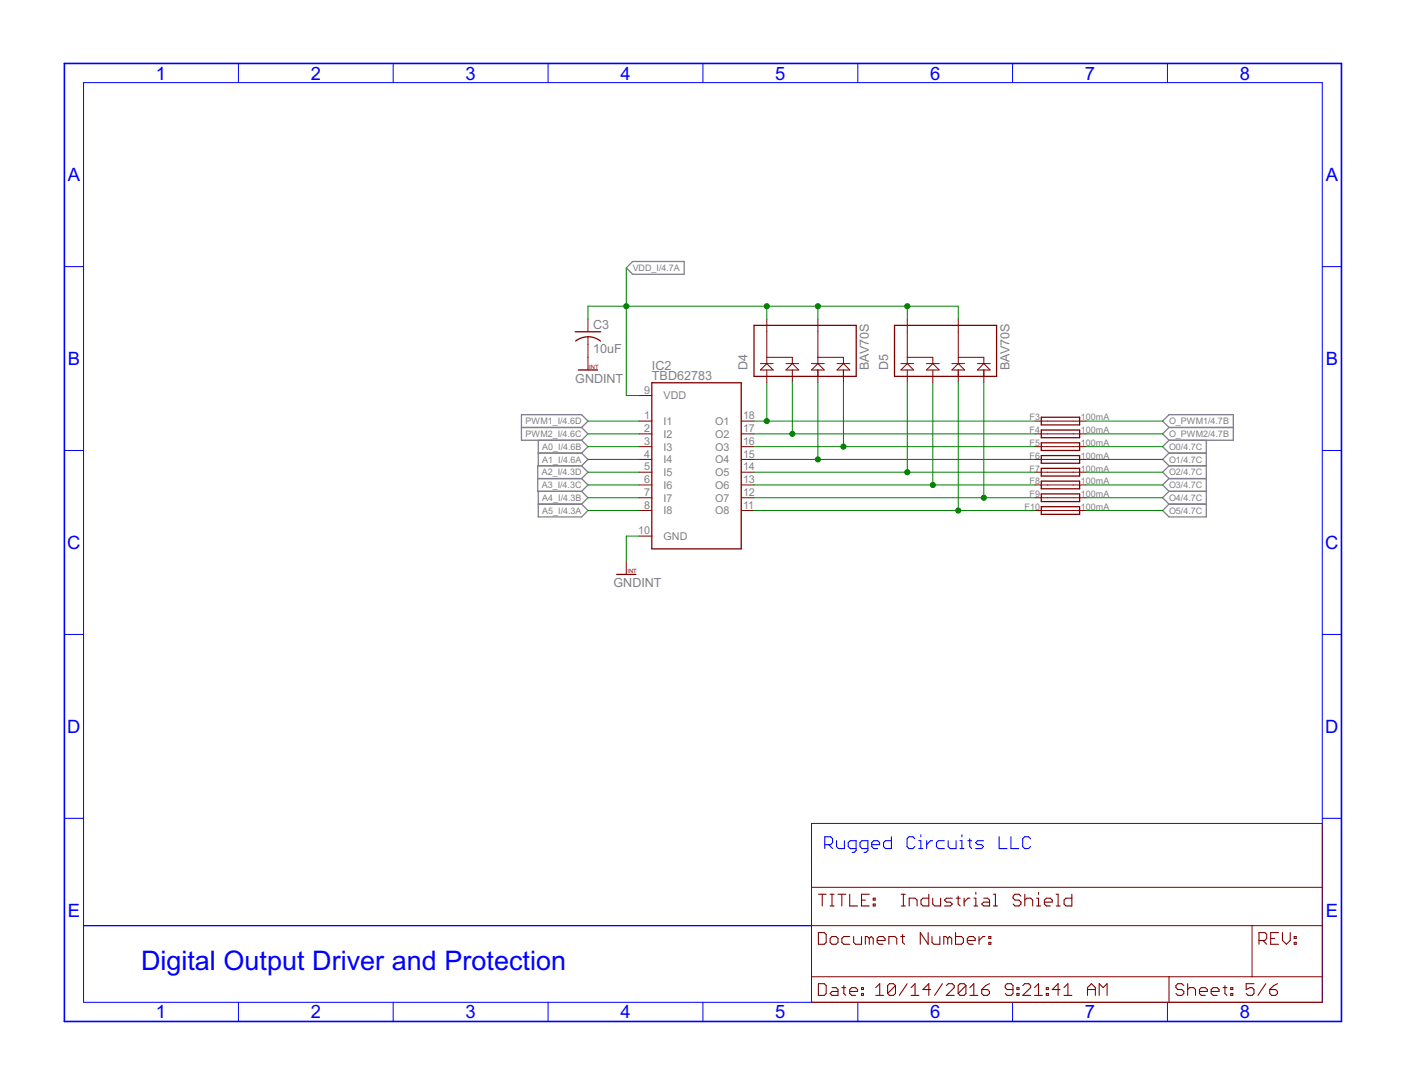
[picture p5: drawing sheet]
<svg xmlns="http://www.w3.org/2000/svg" width="279mm" height="216mm" viewBox="0 0 279 216" stroke-linecap="round" stroke-linejoin="round" font-family="sans-serif">
<path d="M12.8 12.6h254v190.5h-254z" fill="none" stroke="#00f" stroke-width=".32"/>
<g fill="none" stroke="#00f" stroke-width=".2">
<path d="M16.6 16.4h246.4v182.9h-246.4zM47.4 12.6v3.8M78.2 12.6v3.8M109 12.6v3.8M139.8 12.6v3.8M170.6 12.6v3.8M201.4 12.6v3.8M232.2 12.6v3.8M12.8 53h3.8M263 53h3.8M12.8 89.6h3.8M263 89.6h3.8"/>
<path d="M12.8 126.1h3.8M263 126.1h3.8M12.8 162.7h3.8M263 162.7h3.8M47.4 199.3v3.8M78.2 199.3v3.8M109 199.3v3.8M139.8 199.3v3.8M170.6 199.3v3.8M201.4 199.3v3.8M232.2 199.3v3.8"/>
</g>
<g fill="none" stroke="#00f" stroke-width=".21">
<path d="M164 167.9h1.2l.4-.4v-.7l-.4-.5h-1.2v2.4M164.8 167.9l.8 .8M166.3 167.1v1.2l.4 .4h1.2v-1.6M170.2 168.7h-1.1l-.4-.4v-.8l.4-.4h1.1v2l-.3 .4h-.4M172.6 168.7h-1.2l-.4-.4v-.8l.4-.4h1.2v2l-.4 .4h-.4M173.4 167.9h1.5v-.4l-.4-.4h-.7l-.4 .4v.8l.4 .4h.7M177.3 166.3v2.4h-1.2l-.4-.4v-.8l.4-.4h1.2M181.9 166.8l-.4-.5h-.7l-.4 .5v1.5l.4 .4h.7l.4-.4M182.7 168.7h.8M182.7 167.1h.4v1.6M183.1 166v.3M184.3 167.1v1.6"/>
<path d="M185.4 167.1h-.3l-.8 .8M187.8 167.1h-1.2l-.4 .4v.8l.4 .4h1.2M188.6 167.1v1.2l.4 .4h1.1v-1.6M190.9 168.7h.8M190.9 167.1h.4v1.6M191.3 166v.3M192.5 167.1h.7M192.8 166.8v1.5l.4 .4M195.6 167.1h-1.2l-.4 .4 .4 .4h.8l.4 .4-.4 .4h-1.2M198.7 166.3v2.4h1.6M201 166.3v2.4h1.6M204.9 166.8l-.4-.5h-.7l-.4 .5v1.5l.4 .4h.7l.4-.4"/>
</g>
<path d="M16.6 184h144.8" fill="none" stroke="#00f" stroke-width=".25"/>
<g fill="none" stroke="#808080" stroke-width=".25">
<path d="M124.5 53.3l1.3-1.3h10.3v2.5h-10.3zM103.7 85h12M106.9 95.1h8.8M107 90.1h8.7M107 87.5v5.1M107 97.7v5.1h8.7l1.2-1.3-1.2-1.3M115.7 85l1.2-1.3-1.2-1.3h-12v5.1h12M115.7 85l1.2 1.3-1.2 1.2M115.7 87.5l1.2 1.3-1.2 1.3M115.7 90.1l1.2 1.2-1.2 1.3M115.7 92.6h-8.8v5.1h8.8M115.7 92.6l1.2 1.3-1.2 1.2"/>
<path d="M115.7 95.1l1.2 1.3-1.2 1.3M115.7 97.7l1.2 1.3-1.2 1.2M232.5 85h12.8M232.5 85l-1.3-1.3 1.3-1.3h12.8v5.1h-12.8M232.5 85l-1.3 1.3 1.3 1.2M232.5 90.1h7.4M232.5 92.6h7.4M232.5 95.1h7.4M232.5 97.7h7.4M232.5 87.5l-1.3 1.3 1.3 1.3M232.5 90.1l-1.3 1.2 1.3 1.3M232.5 92.6l-1.3 1.3 1.3 1.2"/>
<path d="M232.5 95.1l-1.3 1.3 1.3 1.3M232.5 97.7l-1.3 1.3 1.3 1.2M239.9 87.5v15.3h-7.4l-1.3-1.3 1.3-1.3M107 100.2h8.7M232.5 100.2h7.4"/>
</g>
<g fill="none" stroke="#800000" stroke-width=".2">
<path d="M116.9 63.4v2.6M116.9 67v6.6M127.1 78.6h2.5M151.2 73.6l1.3-1.3 1.3 1.3zM151.2 72.3h2.6M152.5 63.4v8.9M152.5 73.6v2.5M152.5 71h5.1v1.3M156.3 73.6l1.3-1.3 1.2 1.3zM156.3 72.3h2.5M157.6 73.6v2.5M161.4 73.6l1.2-1.3 1.3 1.3z"/>
<path d="M161.4 72.3h2.5M162.6 63.4v8.9M162.6 73.6v2.5M162.6 71h5.1v1.3M166.5 73.6l1.2-1.3 1.3 1.3zM166.5 72.3h2.5M167.7 73.6v2.5M179.2 73.6l1.2-1.3 1.3 1.3zM179.2 72.3h2.5M180.4 71h5.1v1.3M180.4 63.4v8.9M180.4 73.6v2.5"/>
<path d="M184.2 73.6l1.3-1.3 1.3 1.3zM184.2 72.3h2.6M185.5 73.6v2.5M189.3 73.6l1.3-1.3 1.2 1.3zM189.3 72.3h2.5M190.6 71h5v1.3M190.6 63.4v8.9M190.6 73.6v2.5M194.4 73.6l1.2-1.3 1.3 1.3zM194.4 72.3h2.5M195.6 73.6v2.5M127.1 83.7h2.5"/>
<path d="M127.1 86.3h2.5M127.1 88.8h2.5M127.1 91.3h2.5M127.1 93.9h2.5M127.1 96.4h2.5M127.1 99h2.5M147.4 83.7h2.5M147.4 86.3h2.5M147.4 88.8h2.5M147.4 91.3h2.5M147.4 93.9h2.5M147.4 96.4h2.5"/>
<path d="M147.4 99h2.5M205.8 83.7h10.2M205.8 86.3h10.2M205.8 88.8h10.2M205.8 91.3h10.2M205.8 93.9h10.2M205.8 96.4h10.2M205.8 99h10.2M124.5 111.7v2.5M127.1 106.6h2.5M127.1 101.5h2.5M147.4 101.5h2.5"/>
<path d="M205.8 101.5h10.2M161.4 163.7h101.6v35.6h-101.6zM161.4 176.4h101.6M161.4 184h101.6M161.4 194.2h101.6M232.5 194.2v5.1M249 184v10.2"/>
</g>
<g fill="none" stroke="#800000" stroke-width=".21">
<path d="M162.8 177.8h1.5M163.5 177.8v2.3M165.1 177.8h.8M165.5 177.8v2.3M166.6 177.8h1.6M167.4 177.8v2.3M169 177.8v2.3h1.5M171.3 178.9h.8M172.9 177.8h-1.6v2.3h1.6M173.7 179.7h.3v.4h-.3zM173.7 178.6h.3v.3h-.3zM179.2 177.8h.8"/>
<path d="M179.6 177.8v2.3M184.7 177.8v2.3h-1.2l-.3-.4v-.8l.3-.3h1.2M185.5 178.6v1.1l.4 .4h1.1v-1.5M189.4 178.6h-1.2l-.4 .3 .4 .4h.8l.4 .4-.4 .4h-1.2M190.2 178.6h.7M190.5 178.2v1.5l.4 .4M191.7 178.6v1.5M192.9 178.6h-.4l-.8 .7M193.7 178.6h.4v1.5M194.1 177.4v.4M195.6 178.6h.8l.4 .3v1.2h-1.2l-.4-.4 .4-.4h1.2M197.6 177.8h.4v2.3"/>
<path d="M203 178.2l-.4-.4h-.8l-.3 .4v.4l.3 .3h.8l.4 .4v.4l-.4 .4h-.8l-.3-.4M203.8 178.9l.4-.3h.8l.4 .3v1.2M203.8 177.8v2.3M206.1 178.6h.4v1.5M206.5 177.4v.4M207.7 179.3h1.6v-.4l-.4-.3h-.8l-.4 .3v.8l.4 .4h.8M210 177.8h.4v2.3M213.1 177.8v2.3h-1.1l-.4-.4v-.8l.4-.3h1.1M162.8 185.4h1.1l.4 .4v1.5l-.4 .4h-1.1zM162.8 195.6h1.1l.4 .3v1.6l-.4 .4h-1.1zM165.1 186.6l.4-.4h.7l.4 .4v.7l-.4 .4h-.7l-.4-.4zM165.1 180.1h.8"/>
<path d="M165.5 196.3h.7l.4 .4v1.2h-1.1l-.4-.4 .4-.4h1.1M167.4 196.3h.8M167.8 195.9v1.6l.4 .4M169 197.1h1.5v-.4l-.4-.4h-.7l-.4 .4v.8l.4 .4h.7M169 186.2h-1.2l-.4 .4v.7l.4 .4h1.2M169.8 186.2v1.1l.3 .4h1.2v-1.5M171.3 197.5h.4v.4h-.4zM171.3 196.3h.4v.4h-.4zM172.9 186.6l-.4-.4h-.4v1.5M172.9 186.6l.4-.4 .4 .4v1.1M172.9 186.6v1.1M174.2 197.9h1.5"/>
<path d="M174.2 196.3l.7-.7v2.3M174.4 187h1.6v-.4l-.4-.4h-.8l-.4 .4v.7l.4 .4h.8M176.8 187.7v-1.5h1.1l.4 .4v1.1M178.1 195.9v1.6l-.4 .4h-.8l-.4-.4M178.1 195.9l-.4-.3h-.8l-.4 .3v1.6M178.1 195.9l-1.6 1.6M179.1 186.2h.8M179.2 180.1h.8M179.5 185.8v1.5l.4 .4M180.4 195.6l-1.6 2.3M180.8 180.1v-1.5h1.2l.4 .3v1.2M181.2 197.9h1.5"/>
<path d="M181.2 196.3l.8-.7v2.3M184.6 185.4v2.3l-1.6-2.3v2.3M185.1 196.7h-1.6l1.2-1.1v2.3M185.3 186.2v1.1l.4 .4h1.2v-1.5M187.4 195.6l-1.5 2.3M188.2 195.9l.4-.3h.8l.4 .3v.4l-1.6 1.6h1.6M188.5 186.6l-.4-.4h-.4v1.5M188.5 186.6v1.1M188.5 186.6l.3-.4 .5 .4v1.1M190 185.4v2.3h1.2l.4-.4v-.7l-.4-.4h-1.2M192.1 195.9v1.6l-.4 .4h-.8l-.4-.4M192.1 195.9l-.4-.3h-.8l-.4 .3v1.6"/>
<path d="M192.1 195.9l-1.6 1.6M192.4 187h1.5v-.4l-.4-.4h-.8l-.3 .4v.7l.3 .4h.8M192.9 197.9h1.5M192.9 196.3l.8-.7v2.3M193.7 180.1h.7M194.7 186.2v1.5M195.2 196.7h1.2l.4 .4v.4l-.4 .4h-.8l-.4-.4zM195.9 186.2h-.4l-.8 .8M196.6 187.3h.4v.4h-.4zM196.6 186.2h.4v.4h-.4zM196.8 195.6l-.8 .3-.8 .8M197.6 180.1h.8"/>
<path d="M201.4 196.7h-1.1l-.4-.4v-.4l.4-.3h.8l.3 .3v1.6l-.3 .4h-.8l-.4-.4M202.2 197.5h.4v.4h-.4zM202.2 196.3h.4v.4h-.4zM203.4 195.9l.4-.3h.8l.4 .3v.4l-1.6 1.6h1.6M205.7 197.9h1.6M205.7 196.3l.8-.7v2.3M206.1 180.1h.8M208.1 197.5h.4v.4h-.4zM208.1 196.3h.4v.4h-.4zM210 180.1h.8M210.8 196.7h-1.5l1.1-1.1v2.3M211.6 197.9h1.5"/>
<path d="M211.6 196.3l.8-.7v2.3M216.3 196.7h1.5M216.3 197.9v-1.6l.7-.7 .8 .7v1.6M218.6 197.9v-2.3l.8 .7 .8-.7v2.3M235.4 195.9l-.4-.3h-.8l-.4 .3v.4l.4 .4h.8l.4 .4v.4l-.4 .4h-.8l-.4-.4M236.2 196.7l.4-.4h.8l.3 .4v1.2M236.2 195.6v2.3M238.5 197.1h1.6v-.4l-.4-.4h-.8l-.4 .4v.8l.4 .4h.8M240.9 197.1h1.5v-.4l-.4-.4h-.7l-.4 .4v.8l.4 .4h.7M243.2 196.3h.8M243.6 195.9v1.6l.4 .4M244.8 197.5h.4v.4h-.4z"/>
<path d="M244.8 196.3h.4v.4h-.4zM249.4 195.6h-1.6v1.1l.8-.4h.4l.4 .4v.8l-.4 .4h-.8l-.4-.4M250.4 187h1.1l.4-.4v-.8l-.4-.4h-1.1v2.3M251.1 187l.8 .7M251.7 195.6l-1.6 2.3M252.5 196.7h1.2l.3 .4v.4l-.3 .4h-.8l-.4-.4zM252.7 186.6h.8M254 195.6l-.7 .3-.8 .8M254.3 185.4h-1.6v2.3h1.6M255 185.4v1.6l.8 .7 .8-.7v-1.6M257.4 187.3h.4v.4h-.4zM257.4 186.2h.4v.4h-.4z"/>
</g>
<g fill="none" stroke="#800000" stroke-width=".25">
<path d="M114.4 66h5.1M114.5 67.8a4 4 0 0 1 4.9 0M115 73.6h3.8M129.6 76.1h17.8v33h-17.8zM149.9 64.7h20.4v10.1h-20.4zM177.9 64.7h20.3v10.1h-20.3zM207.1 83h7.6v1.5h-7.6zM207.1 85.5h7.6v1.5h-7.6zM207.1 88h7.6v1.6h-7.6zM207.1 90.6h7.6v1.5h-7.6zM207.1 93.1h7.6v1.5h-7.6zM207.1 95.7h7.6v1.5h-7.6z"/>
<path d="M207.1 98.2h7.6v1.5h-7.6zM122.6 114.2h3.8M207.1 100.7h7.6v1.6h-7.6z"/>
</g>
<g fill="none" stroke="#008000" stroke-width=".2">
<path d="M124.5 53.3v25.3h2.6M116.9 63.4v-2.5h73.7v2.5M152.5 60.9v2.5M152.5 76.1v7.6M157.6 76.1v10.2M162.6 60.9v2.5M162.6 76.1v15.2M167.7 76.1v12.7M180.4 60.9v2.5M180.4 76.1v17.8M185.5 76.1v20.3M190.6 76.1v25.4"/>
<path d="M195.6 76.1v22.9M116.9 83.7h10.2M116.9 86.3h10.2M116.9 99h10.2M116.9 96.4h10.2M116.9 93.9h10.2M116.9 91.3h10.2M116.9 88.8h10.2M149.9 83.7h55.9M149.9 86.3h55.9M149.9 99h55.9M149.9 96.4h55.9"/>
<path d="M149.9 93.9h55.9M149.9 91.3h55.9M149.9 88.8h55.9M216 83.7h15.2M216 86.3h15.2M216 99h15.2M216 96.4h15.2M216 93.9h15.2M216 91.3h15.2M216 88.8h15.2M116.9 101.5h10.2M127.1 106.6h-2.6v5.1"/>
<path d="M149.9 101.5h55.9M216 101.5h15.2"/>
</g>
<g fill="#008000" stroke="#008000" stroke-width=".2">
<circle cx="124.5" cy="60.9" r=".51"/>
<circle cx="180.4" cy="60.9" r=".51"/>
<circle cx="162.6" cy="60.9" r=".51"/>
<circle cx="152.5" cy="60.9" r=".51"/>
<circle cx="190.6" cy="101.5" r=".51"/>
<circle cx="195.6" cy="99" r=".51"/>
<circle cx="185.5" cy="96.4" r=".51"/>
<circle cx="180.4" cy="93.9" r=".51"/>
<circle cx="162.6" cy="91.3" r=".51"/>
<circle cx="167.7" cy="88.8" r=".51"/>
<circle cx="157.6" cy="86.3" r=".51"/>
<circle cx="152.5" cy="83.7" r=".51"/>
</g>
<text font-size="6" fill="#00f" x="28" y="192.9">Digital Output Driver and Protection</text>
<g font-size="4.1" fill="#00f">
<text x="31" y="15.8">1</text>
<text x="61.8" y="15.8">2</text>
<text x="92.6" y="15.8">3</text>
<text x="123.4" y="15.8">4</text>
<text x="154.2" y="15.8">5</text>
<text x="185" y="15.8">6</text>
<text x="215.7" y="15.8">7</text>
<text x="246.5" y="15.8">8</text>
<text x="13.5" y="36">A</text>
<text x="263.6" y="36">A</text>
<text x="13.5" y="72.6">B</text>
<text x="263.6" y="72.6">B</text>
<text x="13.4" y="109.1">C</text>
<text x="263.5" y="109.1">C</text>
<text x="13.4" y="145.7">D</text>
<text x="263.5" y="145.7">D</text>
<text x="13.5" y="182.3">E</text>
<text x="263.6" y="182.3">E</text>
<text x="31" y="202.5">1</text>
<text x="61.8" y="202.5">2</text>
<text x="92.6" y="202.5">3</text>
<text x="123.4" y="202.5">4</text>
<text x="154.2" y="202.5">5</text>
<text x="185" y="202.5">6</text>
<text x="215.7" y="202.5">7</text>
<text x="246.5" y="202.5">8</text>
</g>
<g font-size="2.8" fill="#808080">
<text x="117.9" y="65.3">C3</text>
<text x="117.9" y="70.1">10uF</text>
<text x="114.4" y="76.1">GNDINT</text>
<text x="129.6" y="75.6">TBD62783</text>
<text x="129.6" y="73.6">IC2</text>
<text x="148.7" y="73.6" transform="rotate(-90 148.7 73.6)">D4</text>
<text x="172.8" y="73.6" transform="rotate(-90 172.8 73.6)">BAV70S</text>
<text x="176.6" y="73.6" transform="rotate(-90 176.6 73.6)">D5</text>
<text x="200.7" y="73.6" transform="rotate(-90 200.7 73.6)">BAV70S</text>
<text x="122" y="116.7">GNDINT</text>
</g>
<g font-size="2.4" fill="#808080">
<text x="128.1" y="78.3">9</text>
<text x="128.1" y="83.4">1</text>
<text x="132" y="79.4">VDD</text>
<text x="147.8" y="83.4">18</text>
<text x="128.1" y="85.9">2</text>
<text x="128.1" y="88.4">3</text>
<text x="132" y="84.5">I1</text>
<text x="132" y="87">I2</text>
<text x="132" y="89.6">I3</text>
<text x="142.2" y="84.5">O1</text>
<text x="142.2" y="87">O2</text>
<text x="142.2" y="89.6">O3</text>
<text x="147.8" y="85.9">17</text>
<text x="147.8" y="88.4">16</text>
<text x="128.1" y="91">4</text>
<text x="128.1" y="93.5">5</text>
<text x="132" y="92.1">I4</text>
<text x="132" y="94.6">I5</text>
<text x="142.2" y="92.1">O4</text>
<text x="142.2" y="94.6">O5</text>
<text x="147.8" y="91">15</text>
<text x="147.8" y="93.5">14</text>
<text x="128.1" y="96.1">6</text>
<text x="128.1" y="98.6">7</text>
<text x="128.1" y="101.1">8</text>
<text x="132" y="97.2">I6</text>
<text x="132" y="99.7">I7</text>
<text x="142.2" y="97.2">O6</text>
<text x="142.2" y="99.7">O7</text>
<text x="147.8" y="96.1">13</text>
<text x="147.8" y="98.6">12</text>
<text x="147.8" y="101.1">11</text>
<text x="126.9" y="106.2">10</text>
<text x="132" y="107.3">GND</text>
<text x="132" y="102.3">I8</text>
<text x="142.2" y="102.3">O8</text>
</g>
<g font-size="2" fill="#808080">
<text x="125.8" y="53.9">VDD_I/4.7A</text>
<text x="204.8" y="83.6">F3</text>
<text x="215" y="83.6">100mA</text>
<text x="104.5" y="84.4">PWM1_I/4.6D</text>
<text x="104.5" y="86.9">PWM2_I/4.6C</text>
<text x="107.8" y="89.4">A0_I/4.6B</text>
<text x="204.8" y="86.1">F4</text>
<text x="204.8" y="88.7">F5</text>
<text x="215" y="86.1">100mA</text>
<text x="215" y="88.7">100mA</text>
<text x="232.5" y="84.4">O_PWM1/4.7B</text>
<text x="232.5" y="86.9">O_PWM2/4.7B</text>
<text x="232.5" y="89.4">O0/4.7C</text>
<text x="107.7" y="94.5">A2_I/4.3D</text>
<text x="107.8" y="92">A1_I/4.6A</text>
<text x="204.8" y="91.2">F6</text>
<text x="204.8" y="93.8">F7</text>
<text x="215" y="91.2">100mA</text>
<text x="215" y="93.8">100mA</text>
<text x="232.5" y="92">O1/4.7C</text>
<text x="232.5" y="94.5">O2/4.7C</text>
<text x="107.7" y="97.1">A3_I/4.3C</text>
<text x="107.8" y="99.6">A4_I/4.3B</text>
<text x="203.8" y="101.4">F10</text>
<text x="204.8" y="96.3">F8</text>
<text x="204.8" y="98.8">F9</text>
<text x="215" y="96.3">100mA</text>
<text x="215" y="98.8">100mA</text>
<text x="215" y="101.4">100mA</text>
<text x="232.5" y="97.1">O3/4.7C</text>
<text x="232.5" y="99.6">O4/4.7C</text>
<text x="107.8" y="102.1">A5_I/4.3A</text>
<text x="232.5" y="102.1">O5/4.7C</text>
</g>
<g font-size="1.3" fill="#800000">
<text x="117.2" y="73.3">INT</text>
<text x="124.8" y="113.9">INT</text>
</g>
</svg>
